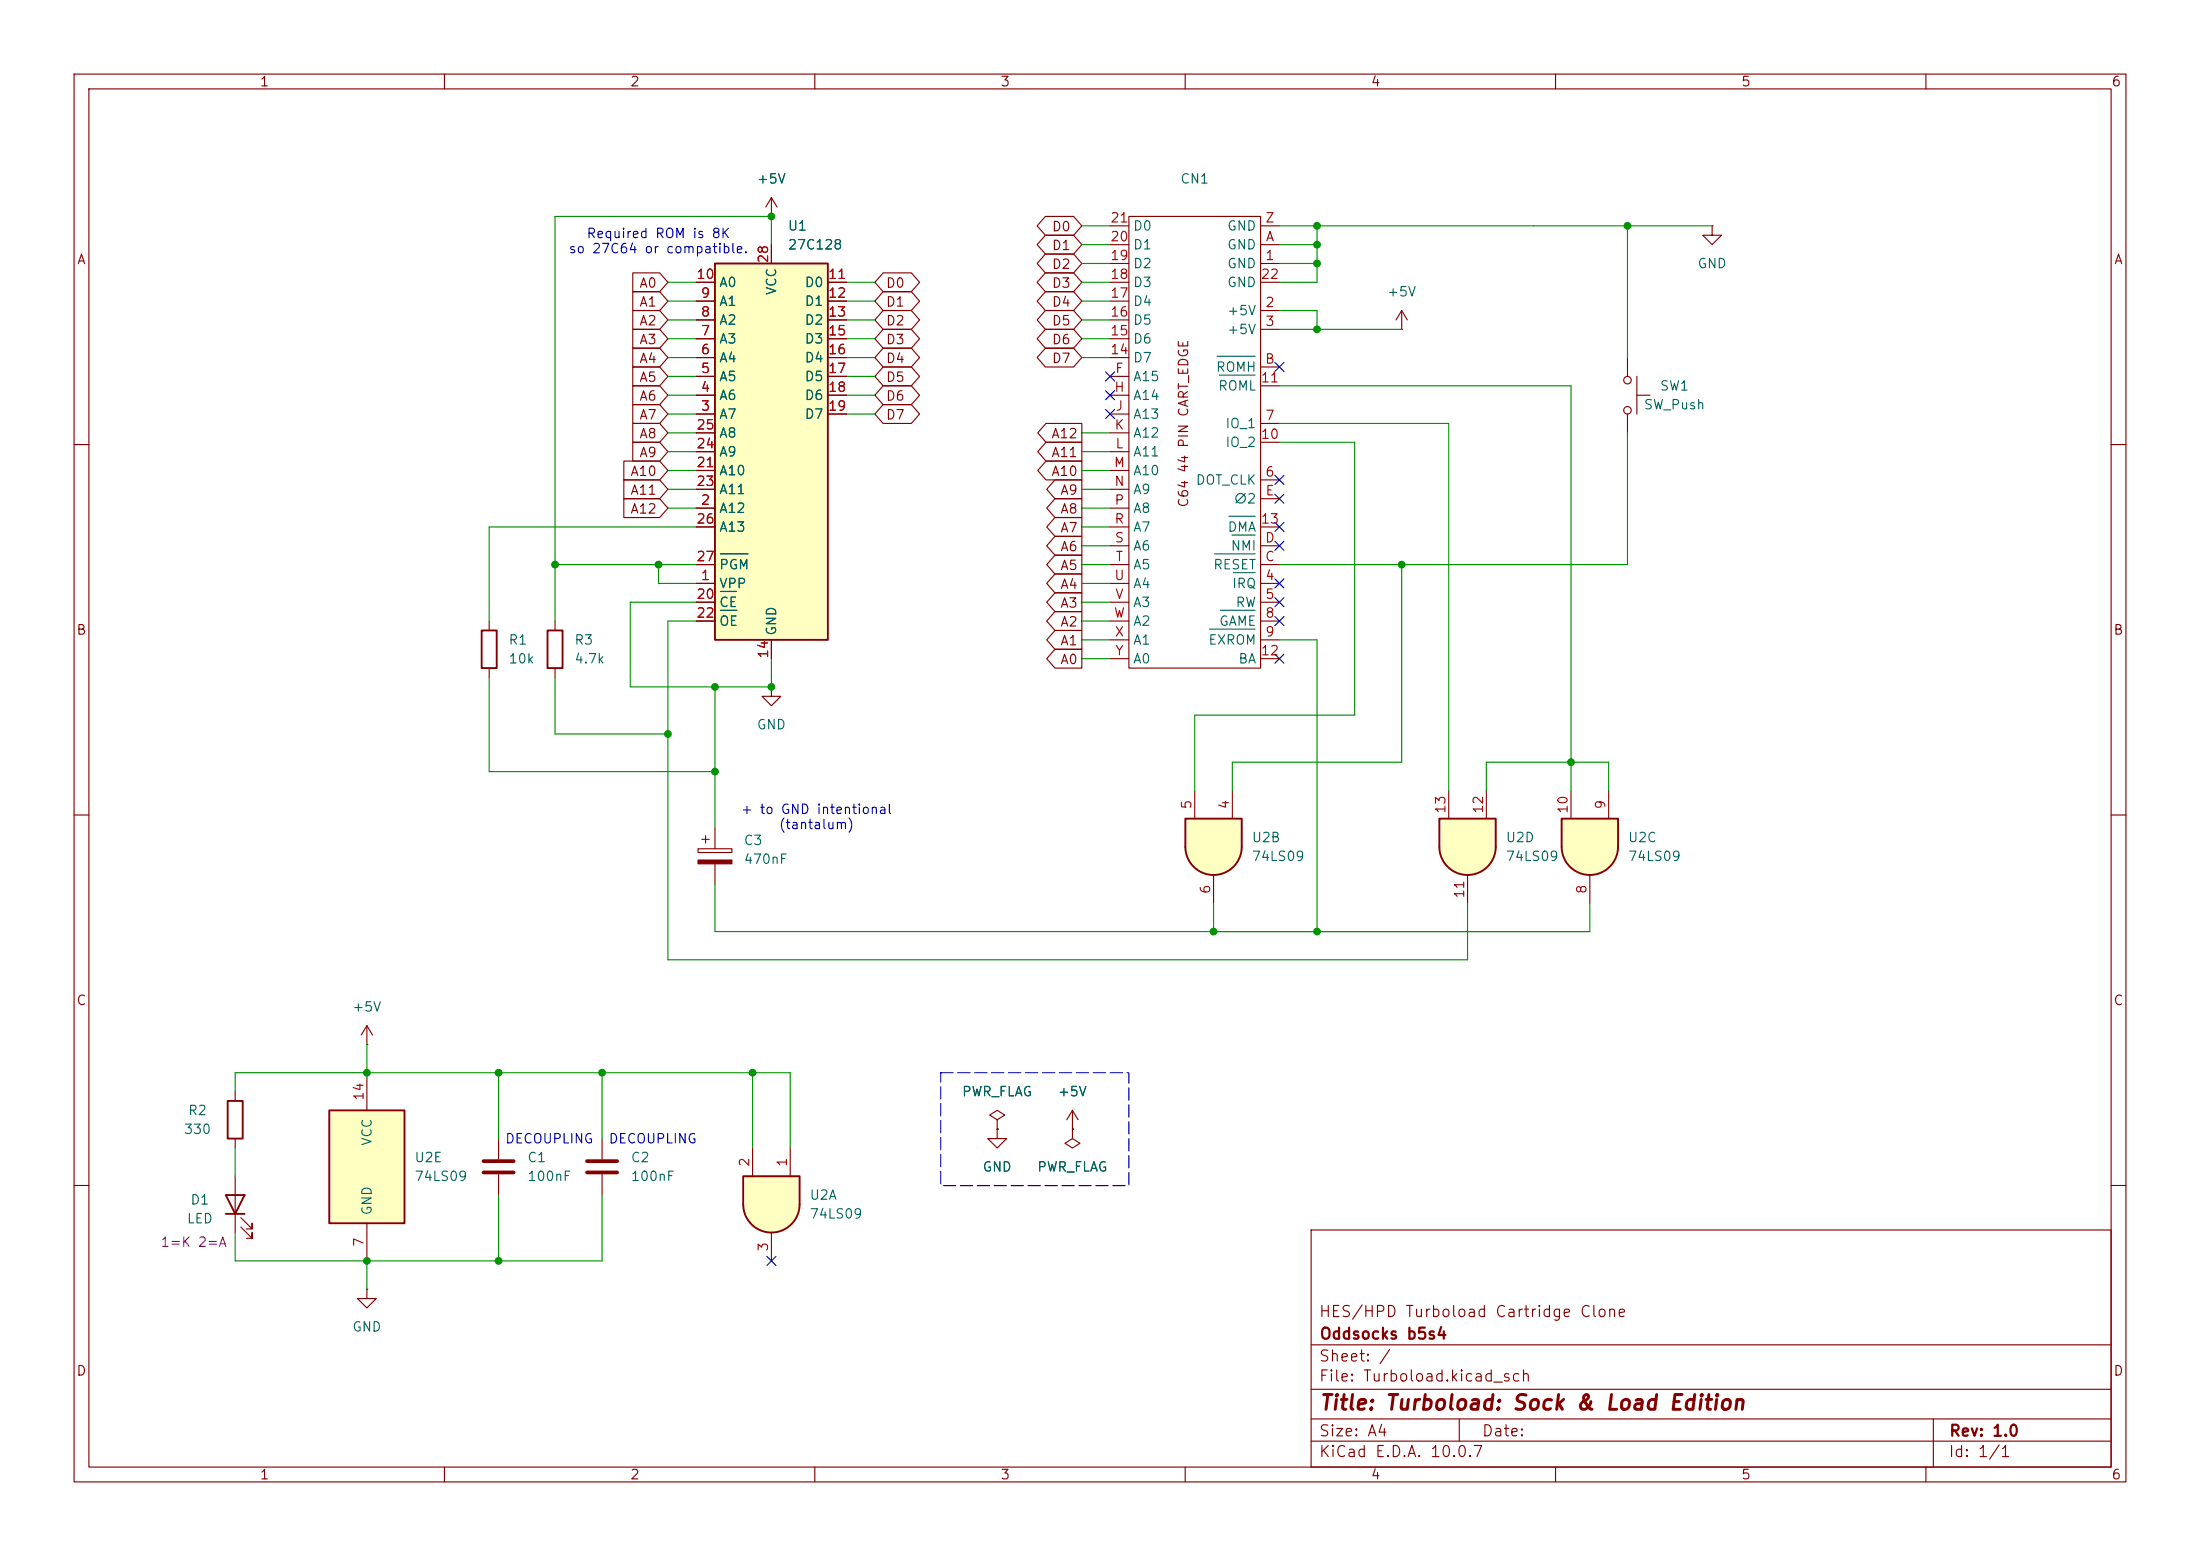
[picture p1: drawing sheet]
<svg xmlns="http://www.w3.org/2000/svg" width="297mm" height="210mm" viewBox="0 0 297 210" stroke-linecap="round" stroke-linejoin="round" font-family="sans-serif">
<g fill="none" stroke="#840000" stroke-width=".15">
<path d="M10 10h277v190h-277zM12 12h273v186h-273zM60 10v2M110 10v2M160 10v2M210 10v2M260 10v2M10 60h2M285 60h2M10 110h2M285 110h2M10 160h2"/>
<path d="M177 166h108v32h-108zM285 160h2M60 198v2M110 198v2M160 198v2M177 194.5h108M177 191.5h108M177 187.5h108M177 181.5h108M197 191.5v3M210 198v2M260 198v2"/>
<path d="M261 191.5v6.5"/>
</g>
<path d="M160 114.3h7.6a3.8 3.8 0 0 1-3.8 3.8 3.8 3.8 0 0 1-3.8-3.8z" fill="#ffffc2" stroke="#ffffc2" stroke-width=".14"/>
<path d="M160 110.5h7.6v3.8h-7.6z" fill="#ffffc2"/>
<path d="M65 85.1h2.1v5.1h-2.1zM73.9 85.1h2v5.1h-2zM160 110.5h7.6v3.8a3.8 3.8 0 0 1-3.8 3.8 3.8 3.8 0 0 1-3.8-3.8z" fill="none" stroke="#840000" stroke-width=".25"/>
<g fill="none" stroke="#840000" stroke-width=".15">
<path d="M231.1 30.5v1.3h1.3l-1.3 1.2-1.2-1.2h1.2M231.1 30.5h.1M189.2 44.5h.1M189.2 41.9l-.7 1.3M189.2 41.9l.8 1.3M189.2 41.9v2.6M219.7 48.3v2.5M219.7 55.9v2.5M221 53.3h1.8M221 50.8v5.1M66 83.8v1.3M66 90.2v1.2"/>
<path d="M74.9 83.8v1.3M74.9 90.2v1.2M161.3 106.7v3.8M163.8 118.1v3.8M166.4 106.7v3.8"/>
<circle cx="219.7" cy="51.3" r=".51"/>
<circle cx="219.7" cy="55.4" r=".51"/>
</g>
<path d="M96.5 35.6h15.3v50.8h-15.3z" fill="#ffffc2"/>
<path d="M96.5 35.6h15.3v50.8h-15.3z" fill="none" stroke="#840000" stroke-width=".25"/>
<g fill="none" stroke="#840000" stroke-width=".15">
<path d="M94 38.1h2.5M104.1 33v2.6M111.8 38.1h2.5M94 55.9h2.5M94 53.3h2.5M94 50.8h2.5M94 48.3h2.5M94 45.7h2.5M94 43.2h2.5M94 40.6h2.5M94 58.4h2.5M111.8 55.9h2.5"/>
<path d="M111.8 53.3h2.5M111.8 50.8h2.5M111.8 48.3h2.5M111.8 45.7h2.5M111.8 43.2h2.5M111.8 40.6h2.5M94 78.7h2.5M94 68.6h2.5M94 63.5h2.5M94 66h2.5M94 61h2.5M94 71.1h2.5"/>
<path d="M94 76.2h2.5M94 81.3h2.5M94 83.8h2.5M104.1 92.7v1.3h1.3l-1.3 1.3-1.2-1.3h1.2M104.1 92.7h.1M104.1 86.4v2.5"/>
</g>
<path d="M97.3 79.8h2.1M97.3 74.8h3.7M97.3 82.4h2.2" fill="none" stroke="#006464" stroke-width=".15"/>
<path d="M210.8 114.3h7.6a3.8 3.8 0 0 1-3.8 3.8 3.8 3.8 0 0 1-3.8-3.8z" fill="#ffffc2" stroke="#ffffc2" stroke-width=".14"/>
<path d="M210.8 110.5h7.6v3.8h-7.6z" fill="#ffffc2"/>
<path d="M210.8 110.5h7.6v3.8a3.8 3.8 0 0 1-3.8 3.8 3.8 3.8 0 0 1-3.8-3.8z" fill="none" stroke="#840000" stroke-width=".25"/>
<path d="M212.1 106.7v3.8M214.6 118.1v3.8M217.2 106.7v3.8" fill="none" stroke="#840000" stroke-width=".15"/>
<path d="M194.3 114.3h7.6a3.8 3.8 0 0 1-3.8 3.8 3.8 3.8 0 0 1-3.8-3.8z" fill="#ffffc2" stroke="#ffffc2" stroke-width=".14"/>
<path d="M194.3 110.5h7.6v3.8h-7.6z" fill="#ffffc2"/>
<path d="M194.3 110.5h7.6v3.8a3.8 3.8 0 0 1-3.8 3.8 3.8 3.8 0 0 1-3.8-3.8zM30.7 148.6h2.1v5.1h-2.1zM30.5 161.3h2.5l-1.3 2.5zM30.5 163.8h2.5" fill="none" stroke="#840000" stroke-width=".25"/>
<g fill="none" stroke="#840000" stroke-width=".15">
<path d="M104.1 29.2h.1M104.1 26.7l-.7 1.2M104.1 26.7l.8 1.2M104.1 26.7v2.5M149.9 35.6h2.5M149.9 38.1h2.5M149.9 33h2.5M149.9 30.5h2.5M152.4 29.2h17.8v61h-17.8zM170.2 35.6h2.5M170.2 38.1h2.5M170.2 33h2.5"/>
<path d="M170.2 30.5h2.5M149.9 48.3h2.5M149.9 45.7h2.5M149.9 43.2h2.5M149.9 40.6h2.5M149.9 50.8h2.5M149.9 53.3h2.5M149.9 55.9h2.5M149.9 58.4h2.5M170.2 41.9h2.5M170.2 44.5h2.5M170.2 57.2h2.5"/>
<path d="M170.2 59.7h2.5M170.2 52.1h2.5M170.2 49.5h2.5M149.9 78.7h2.5M149.9 71.1h2.5M149.9 76.2h2.5M149.9 73.7h2.5M149.9 61h2.5M149.9 63.5h2.5M149.9 66h2.5M149.9 68.6h2.5M170.2 78.7h2.5"/>
<path d="M170.2 64.8h2.5M170.2 71.1h2.5M170.2 76.2h2.5M170.2 73.7h2.5M170.2 67.3h2.5M149.9 81.3h2.5M149.9 83.8h2.5M149.9 86.4h2.5M149.9 88.9h2.5M170.2 81.3h2.5M170.2 83.8h2.5M170.2 86.4h2.5"/>
<path d="M170.2 88.9h2.5M195.6 106.7v3.8M198.1 118.1v3.8M200.7 106.7v3.8M31.7 147.3v1.3M31.7 153.7v1.2M31.7 158.8v7.6M67.3 153.7v2.8M67.3 158.5v2.8M81.3 153.7v2.8M81.3 158.5v2.8M32.5 165.6l1.5 1.5v-.7v.7h-.7"/>
<path d="M32.5 164.3l1.5 1.6v-.8v.8h-.7M49.5 174v1.3h1.3l-1.3 1.2-1.2-1.2h1.2M49.5 174h.1"/>
</g>
<path d="M164.3 48.1h5.1M164.6 50.6h4.8M164 74.8h5.4M165.9 69.7h3.5M166.3 72.2h3.1M166.5 77.3h2.9M163.3 84.9h6.1M164.7 82.4h4.7" fill="none" stroke="#006464" stroke-width=".15"/>
<path d="M65.3 158.2h4M65.3 156.7h4M79.2 158.2h4.1M79.2 156.7h4.1" fill="none" stroke="#840000" stroke-width=".51"/>
<path d="M44.4 149.9h10.2v15.2h-10.2z" fill="#ffffc2"/>
<path d="M44.4 149.9h10.2v15.2h-10.2z" fill="none" stroke="#840000" stroke-width=".25"/>
<g fill="none" stroke="#840000" stroke-width=".15">
<path d="M94.2 114.6h4.6v.5h-4.6zM94.7 113.3h1.1M95.2 112.8v1M96.5 111.8v2.8M96.5 116.6v2.8M49.5 144.8v5.1M134.6 152.4v1.3h1.3l-1.3 1.2-1.3-1.2h1.3M134.6 152.4h.1M144.8 152.4h.1M144.8 152.4v1.3l1 .6-1 .6-1-.6 1-.6M144.8 149.9l-.8 1.2M144.8 149.9l.7 1.2"/>
<path d="M144.8 149.9v2.5M49.5 165.1v5.1"/>
</g>
<path d="M94.2 116.1h4.6v.5h-4.6z" fill="#840000" stroke="#840000" stroke-width=".15"/>
<path d="M100.3 162.6h7.6a3.8 3.8 0 0 1-3.8 3.8 3.8 3.8 0 0 1-3.8-3.8z" fill="#ffffc2" stroke="#ffffc2" stroke-width=".14"/>
<path d="M100.3 158.8h7.6v3.8h-7.6z" fill="#ffffc2"/>
<path d="M100.3 158.8h7.6v3.8a3.8 3.8 0 0 1-3.8 3.8 3.8 3.8 0 0 1-3.8-3.8z" fill="none" stroke="#840000" stroke-width=".25"/>
<g fill="none" stroke="#840000" stroke-width=".15">
<path d="M85.4 39.4h3.7l1.1 1.2-1.1 1.3h-3.7zM85.4 36.8h3.7l1.1 1.3-1.1 1.3h-3.7zM94 38.1h2.5M104.1 29.2h.1M104.1 33v2.6M111.8 38.1h2.5M119.2 36.8h3.8l1.1 1.3-1.1 1.3h-3.8l-1.1-1.3zM119.2 39.4h3.8l1.1 1.2-1.1 1.3h-3.8l-1.1-1.3zM141.1 29.2h3.8l1.1 1.3-1.1 1.3h-3.8l-1.1-1.3zM141.1 34.3h3.8l1.1 1.3-1.1 1.2h-3.8l-1.1-1.2zM141.1 36.8h3.8l1.1 1.3-1.1 1.3h-3.8l-1.1-1.3zM141.1 39.4h3.8l1.1 1.2-1.1 1.3h-3.8l-1.1-1.3z"/>
<path d="M141.1 31.7h3.8l1.1 1.3-1.1 1.3h-3.8l-1.1-1.3zM85.4 57.1h3.7l1.1 1.3-1.1 1.3h-3.7zM85.4 59.7h3.7l1.1 1.3-1.1 1.2h-3.7zM85.4 44.4h3.7l1.1 1.3-1.1 1.3h-3.7zM85.4 54.6h3.7l1.1 1.3-1.1 1.3h-3.7zM85.4 49.5h3.7l1.1 1.3-1.1 1.3h-3.7zM85.4 47h3.7l1.1 1.3-1.1 1.2h-3.7zM85.4 52.1h3.7l1.1 1.2-1.1 1.3h-3.7zM85.4 41.9h3.7l1.1 1.3-1.1 1.3h-3.7zM94 55.9h2.5M94 53.3h2.5M94 50.8h2.5"/>
<path d="M94 48.3h2.5M94 45.7h2.5M94 43.2h2.5M94 40.6h2.5M94 58.4h2.5M111.8 55.9h2.5M111.8 53.3h2.5M111.8 50.8h2.5M111.8 48.3h2.5M111.8 45.7h2.5M111.8 43.2h2.5M111.8 40.6h2.5"/>
<path d="M119.2 54.6h3.8l1.1 1.3-1.1 1.3h-3.8l-1.1-1.3zM119.2 44.4h3.8l1.1 1.3-1.1 1.3h-3.8l-1.1-1.3zM119.2 52.1h3.8l1.1 1.2-1.1 1.3h-3.8l-1.1-1.3zM119.2 41.9h3.8l1.1 1.3-1.1 1.3h-3.8l-1.1-1.3zM119.2 49.5h3.8l1.1 1.3-1.1 1.3h-3.8l-1.1-1.3zM119.2 47h3.8l1.1 1.3-1.1 1.2h-3.8l-1.1-1.2zM141.1 41.9h3.8l1.1 1.3-1.1 1.3h-3.8l-1.1-1.3zM141.1 47h3.8l1.1 1.3-1.1 1.2h-3.8l-1.1-1.2zM141.1 44.4h3.8l1.1 1.3-1.1 1.3h-3.8l-1.1-1.3zM141.2 57.1h4.8v2.6h-4.8l-1.1-1.3zM141.2 59.7h4.8v2.5h-4.8l-1.1-1.2zM84.2 64.8h4.9l1.1 1.2-1.1 1.3h-4.9z"/>
<path d="M84.2 62.2h4.9l1.1 1.3-1.1 1.3h-4.9zM84.2 67.3h4.9l1.1 1.3-1.1 1.3h-4.9zM94 78.7h2.5M94 68.6h2.5M94 63.5h2.5M94 66h2.5M94 61h2.5M94 71.1h2.5M94 76.2h2.5M141.2 62.2h4.8v2.6h-4.8l-1.1-1.3zM142.4 64.8h3.6v2.5h-3.6l-1.1-1.3zM142.4 67.3h3.6v2.6h-3.6l-1.1-1.3z"/>
<path d="M142.4 69.8h3.6v2.6h-3.6l-1.1-1.3zM142.4 74.9h3.6v2.6h-3.6l-1.1-1.3zM142.4 72.4h3.6v2.5h-3.6l-1.1-1.2zM142.4 77.5h3.6v2.5h-3.6l-1.1-1.3zM94 81.3h2.5M94 83.8h2.5M104.1 86.4v2.5M142.4 82.5h3.6v2.6h-3.6l-1.1-1.3zM142.4 87.6h3.6v2.6h-3.6l-1.1-1.3zM142.4 85.1h3.6v2.5h-3.6l-1.1-1.2zM142.4 80h3.6v2.6h-3.6l-1.1-1.3zM49.5 138.4l-.7 1.3"/>
<path d="M49.5 138.4l.8 1.3M49.5 138.4v2.6M49.5 141h.1M101.6 154.9v3.9M106.7 154.9v3.9M134.6 151.1l1-.6-1-.6-1 .6 1 .6v1.3M134.6 152.4h.1M144.8 152.4h.1M104.1 166.4v3.8"/>
</g>
<g fill="none" stroke="#009600" stroke-width=".15">
<path d="M90.2 38.1h3.8M104.1 29.2v3.8M114.3 38.1h3.8M146 38.1h3.9M146 35.6h3.9M146 33h3.9M146 30.5h3.9M177.8 30.5v7.6M207 30.5h24.1M90.2 53.3h3.8M90.2 40.6h3.8M90.2 50.8h3.8"/>
<path d="M90.2 45.7h3.8M90.2 58.4h3.8M90.2 55.9h3.8M90.2 43.2h3.8M90.2 48.3h3.8M114.3 53.3h3.8M114.3 40.6h3.8M114.3 50.8h3.8M114.3 45.7h3.8M114.3 55.9h3.8M114.3 43.2h3.8M114.3 48.3h3.8"/>
<path d="M146 40.6h3.9M146 45.7h3.9M146 58.4h3.9M146 43.2h3.9M146 48.3h3.9M172.7 57.2h22.9v49.5M74.9 76.2v7.6M88.9 76.2v2.5h5.1M90.2 61h3.8M90.2 63.5h3.8M90.2 68.6h3.8M90.2 66h3.8"/>
<path d="M94 71.1h-28v12.7M146 78.7h3.9M146 76.2h3.9M146 61h3.9M146 63.5h3.9M146 68.6h3.9M146 66h3.9M146 71.1h3.9M146 73.7h3.9M66 91.4v12.7h30.5M90.2 83.8h3.8M94 81.3h-8.9v11.4h19v-3.8"/>
<path d="M96.5 92.7v19.1M146 83.8h3.9M146 81.3h3.9M146 86.4h3.9M146 88.9h3.9M161.3 96.5v10.2M96.5 119.4v6.3h118.1v-3.8M166.4 102.9v3.8M200.7 106.7v-3.8h16.5v3.8M31.7 154.9v3.9M49.5 141v3.8h57.2v10.1M67.3 144.8v8.9"/>
<path d="M81.3 144.8v8.9M101.6 144.8v10.1M31.7 166.4v3.8M67.3 161.3v8.9M81.3 161.3v8.9h-31.8"/>
</g>
<g fill="none" stroke="#008400" stroke-width=".15">
<path d="M104.1 29.2h-29.2v47h19.1M172.7 30.5h34.3M172.7 33h5.1M172.7 35.6h5.1M172.7 38.1h5.1M219.7 30.5v17.8M172.7 52.1h39.4v54.6M172.7 41.9h5.1v2.6M172.7 59.7h10.2v36.8h-21.6M172.7 44.5h16.5M219.7 58.4v17.8h-47M189.2 76.2v26.7h-22.8"/>
<path d="M74.9 91.4v7.7h15.3M90.2 83.8v45.7h107.9v-7.6M172.7 86.4h5.1v39.3M163.8 121.9v3.8h50.8M49.5 144.8h-17.8v2.5M31.7 170.2h17.8v3.8"/>
</g>
<g fill="none" stroke="#000084" stroke-width=".15">
<path d="M149.3 52.7l1.2 1.2M149.3 55.3l1.2 1.2M149.3 50.2l1.2 1.2M150.5 52.7l-1.2 1.2M150.5 55.3l-1.2 1.2M150.5 50.2l-1.2 1.2M172.1 48.9l1.2 1.2M173.3 48.9l-1.2 1.2M172.1 78.1l1.2 1.2M172.1 70.5l1.2 1.2M172.1 64.2l1.2 1.2M172.1 66.7l1.2 1.2"/>
<path d="M172.1 73.1l1.2 1.2M173.3 78.1l-1.2 1.2M173.3 70.5l-1.2 1.2M173.3 64.2l-1.2 1.2M173.3 66.7l-1.2 1.2M173.3 73.1l-1.2 1.2M172.1 80.7l1.2 1.2M172.1 83.2l1.2 1.2M172.1 88.3l1.2 1.2M173.3 80.7l-1.2 1.2M173.3 83.2l-1.2 1.2M173.3 88.3l-1.2 1.2"/>
<path d="M103.5 169.6l1.2 1.2M104.7 169.6l-1.2 1.2"/>
</g>
<path d="M127 144.8h25.4v15.2h-25.4z" fill="none" stroke="#0000c2" stroke-width=".15" stroke-dasharray="1.7 .6"/>
<path d="M97.3 79.8h2.1M97.3 74.8h3.7M97.3 82.4h2.2" fill="none" stroke="#006464" stroke-width=".15"/>
<g fill="#009600" stroke="#009600" stroke-width=".14">
<circle cx="67.3" cy="170.2" r=".46"/>
<circle cx="49.5" cy="170.2" r=".46"/>
<circle cx="90.2" cy="99.1" r=".46"/>
<circle cx="96.5" cy="104.1" r=".46"/>
<circle cx="49.5" cy="144.8" r=".46"/>
<circle cx="67.3" cy="144.8" r=".46"/>
<circle cx="177.8" cy="44.5" r=".46"/>
<circle cx="177.8" cy="33" r=".46"/>
<circle cx="177.8" cy="30.5" r=".46"/>
<circle cx="177.8" cy="35.6" r=".46"/>
<circle cx="219.7" cy="30.5" r=".46"/>
<circle cx="189.2" cy="76.2" r=".46"/>
<circle cx="177.8" cy="125.7" r=".46"/>
<circle cx="163.8" cy="125.7" r=".46"/>
<circle cx="212.1" cy="102.9" r=".46"/>
<circle cx="74.9" cy="76.2" r=".46"/>
<circle cx="104.1" cy="29.2" r=".46"/>
<circle cx="104.1" cy="92.7" r=".46"/>
<circle cx="96.5" cy="92.7" r=".46"/>
<circle cx="101.6" cy="144.8" r=".46"/>
<circle cx="81.3" cy="144.8" r=".46"/>
</g>
<circle cx="88.9" cy="76.2" r=".46" fill="#008400" stroke="#008400" stroke-width=".14"/>
<text font-size="2" fill="#840000" x="178" y="190.8">Title: Turboload: Sock &amp; Load Edition</text>
<g font-size="1.5" fill="#840000">
<text x="178" y="178.1">HES/HPD Turboload Cartridge Clone</text>
<text x="178" y="184.1">Sheet: /</text>
<text x="178" y="181.1">Oddsocks b5s4</text>
<text x="178" y="186.8">File: Turboload.kicad_sch</text>
<text x="178" y="197">KiCad E.D.A. 10.0.7</text>
<text x="178" y="194.2">Size: A4</text>
<text x="200" y="194.2">Date:</text>
<text x="263" y="197">Id: 1/1</text>
<text x="263" y="194.2">Rev: 1.0</text>
</g>
<g font-size="1.3" fill="#840000">
<text x="35" y="12">1</text>
<text x="85" y="12">2</text>
<text x="135" y="12">3</text>
<text x="185" y="12">4</text>
<text x="235" y="12">5</text>
<text x="285" y="12">6</text>
<text x="10.3" y="36">A</text>
<text x="141.9" y="31.5">D0</text>
<text x="141.9" y="34.1">D1</text>
<text x="285.3" y="36">A</text>
<text x="86.2" y="41.7">A1</text>
<text x="86.2" y="39.2">A0</text>
<text x="119.5" y="39.2">D0</text>
<text x="119.5" y="41.7">D1</text>
<text x="141.9" y="36.6">D2</text>
<text x="141.9" y="39.2">D3</text>
<text x="141.9" y="41.7">D4</text>
<text x="86.2" y="46.8">A3</text>
<text x="86.2" y="44.2">A2</text>
<text x="119.5" y="46.8">D3</text>
<text x="119.5" y="44.2">D2</text>
<text x="141.9" y="44.2">D5</text>
<text x="141.9" y="46.8">D6</text>
<text x="86.2" y="51.9">A5</text>
<text x="86.2" y="49.3">A4</text>
<text x="119.5" y="51.9">D5</text>
<text x="119.5" y="49.3">D4</text>
<text x="141.9" y="49.3">D7</text>
<text x="86.2" y="59.5">A8</text>
<text x="86.2" y="56.9">A7</text>
<text x="86.2" y="54.4">A6</text>
<text x="119.5" y="56.9">D7</text>
<text x="119.5" y="54.4">D6</text>
<text x="141.8" y="59.5">A12</text>
<text x="85" y="64.6">A10</text>
<text x="86.2" y="62">A9</text>
<text x="141.8" y="64.6">A10</text>
<text x="141.8" y="62">A11</text>
<text x="85" y="67.1">A11</text>
<text x="85" y="69.6">A12</text>
<text x="143" y="67.1">A9</text>
<text x="143" y="69.6">A8</text>
<text x="160.7" y="68.6" transform="rotate(-90 160.7 68.6)">C64 44 PIN CART_EDGE</text>
<text x="143" y="72.2">A7</text>
<text x="143" y="77.3">A5</text>
<text x="143" y="74.7">A6</text>
<text x="143" y="82.3">A3</text>
<text x="143" y="79.8">A4</text>
<text x="10.2" y="86">B</text>
<text x="143" y="84.9">A2</text>
<text x="143" y="90">A0</text>
<text x="143" y="87.4">A1</text>
<text x="285.2" y="86">B</text>
<text x="10.2" y="136">C</text>
<text x="285.2" y="136">C</text>
<text x="10.2" y="186">D</text>
<text x="285.2" y="186">D</text>
<text x="35" y="200">1</text>
<text x="85" y="200">2</text>
<text x="135" y="200">3</text>
<text x="185" y="200">4</text>
<text x="235" y="200">5</text>
<text x="285" y="200">6</text>
</g>
<g font-size="1.3" fill="#006464">
<text x="102.1" y="25.1">+5V</text>
<text x="159.3" y="25.1">CN1</text>
<text x="106.3" y="31.4">U1</text>
<text x="106.3" y="34">27C128</text>
<text x="152.9" y="34">D1</text>
<text x="152.9" y="31.4">D0</text>
<text x="165.6" y="34">GND</text>
<text x="165.6" y="31.4">GND</text>
<text x="97" y="41.6">A1</text>
<text x="97" y="39.1">A0</text>
<text x="105.1" y="39.9" transform="rotate(-90 105.1 39.9)">VCC</text>
<text x="108.5" y="39.1">D0</text>
<text x="108.5" y="41.6">D1</text>
<text x="152.9" y="41.6">D4</text>
<text x="152.9" y="39.1">D3</text>
<text x="152.9" y="36.5">D2</text>
<text x="165.6" y="36.5">GND</text>
<text x="165.6" y="39.1">GND</text>
<text x="187.2" y="40.3">+5V</text>
<text x="229.1" y="36.5">GND</text>
<text x="97" y="46.7">A3</text>
<text x="97" y="44.1">A2</text>
<text x="108.5" y="44.1">D2</text>
<text x="108.5" y="46.7">D3</text>
<text x="152.9" y="46.7">D6</text>
<text x="152.9" y="44.1">D5</text>
<text x="165.6" y="42.9">+5V</text>
<text x="165.6" y="45.4">+5V</text>
<text x="97" y="51.8">A5</text>
<text x="97" y="49.2">A4</text>
<text x="108.5" y="49.2">D4</text>
<text x="108.5" y="51.8">D5</text>
<text x="152.9" y="49.2">D7</text>
<text x="152.9" y="51.8">A15</text>
<text x="164.1" y="50.5">ROMH</text>
<text x="164.4" y="53">ROML</text>
<text x="224" y="53">SW1</text>
<text x="97" y="56.8">A7</text>
<text x="97" y="54.3">A6</text>
<text x="97" y="59.4">A8</text>
<text x="108.5" y="54.3">D6</text>
<text x="108.5" y="56.8">D7</text>
<text x="152.9" y="54.3">A14</text>
<text x="152.9" y="56.8">A13</text>
<text x="152.9" y="59.4">A12</text>
<text x="165.3" y="58.1">IO_1</text>
<text x="221.8" y="55.6">SW_Push</text>
<text x="97" y="64.5">A10</text>
<text x="97" y="61.9">A9</text>
<text x="152.9" y="61.9">A11</text>
<text x="152.9" y="64.5">A10</text>
<text x="161.3" y="65.7">DOT_CLK</text>
<text x="165.3" y="60.7">IO_2</text>
<text x="97" y="69.5">A12</text>
<text x="97" y="67">A11</text>
<text x="152.9" y="67">A9</text>
<text x="152.9" y="69.5">A8</text>
<text x="166.5" y="68.3">∅2</text>
<text x="97" y="72.1">A13</text>
<text x="97" y="77.2">PGM</text>
<text x="152.9" y="72.1">A7</text>
<text x="152.9" y="74.6">A6</text>
<text x="152.9" y="77.2">A5</text>
<text x="163.7" y="77.2">RESET</text>
<text x="165.6" y="72.1">DMA</text>
<text x="166.1" y="74.6">NMI</text>
<text x="97" y="79.7">VPP</text>
<text x="97" y="82.2">CE</text>
<text x="152.9" y="79.7">A4</text>
<text x="152.9" y="82.2">A3</text>
<text x="166.2" y="79.7">IRQ</text>
<text x="166.7" y="82.2">RW</text>
<text x="68.6" y="87.3">R1</text>
<text x="68.6" y="89.9">10k</text>
<text x="77.5" y="87.3">R3</text>
<text x="77.5" y="89.9">4.7k</text>
<text x="97" y="84.8">OE</text>
<text x="105.1" y="85.9" transform="rotate(-90 105.1 85.9)">GND</text>
<text x="152.9" y="84.8">A2</text>
<text x="152.9" y="87.3">A1</text>
<text x="152.9" y="89.9">A0</text>
<text x="163" y="87.3">EXROM</text>
<text x="164.5" y="84.8">GAME</text>
<text x="167.1" y="89.9">BA</text>
<text x="102.1" y="98.8">GND</text>
<text x="168.9" y="114">U2B</text>
<text x="203.2" y="114">U2D</text>
<text x="219.7" y="114">U2C</text>
<text x="100.3" y="114.4">C3</text>
<text x="100.3" y="116.9">470nF</text>
<text x="168.9" y="116.5">74LS09</text>
<text x="203.2" y="116.5">74LS09</text>
<text x="219.7" y="116.5">74LS09</text>
<text x="47.5" y="136.9">+5V</text>
<text x="129.8" y="148.3">PWR_FLAG</text>
<text x="142.7" y="148.3">+5V</text>
<text x="24.7" y="153.4">330</text>
<text x="25.3" y="150.8">R2</text>
<text x="50.5" y="154.7" transform="rotate(-90 50.5 154.7)">VCC</text>
<text x="55.9" y="157.2">U2E</text>
<text x="55.9" y="159.7">74LS09</text>
<text x="71.1" y="157.2">C1</text>
<text x="71.1" y="159.7">100nF</text>
<text x="85.1" y="157.2">C2</text>
<text x="85.1" y="159.7">100nF</text>
<text x="132.6" y="158.4">GND</text>
<text x="139.9" y="158.4">PWR_FLAG</text>
<text x="25.1" y="165.4">LED</text>
<text x="25.6" y="162.9">D1</text>
<text x="50.5" y="164.1" transform="rotate(-90 50.5 164.1)">GND</text>
<text x="109.2" y="162.2">U2A</text>
<text x="109.2" y="164.8">74LS09</text>
<text x="47.5" y="180">GND</text>
</g>
<g font-size="1.3" fill="#0000c2">
<text x="76.7" y="34.5">so 27C64 or compatible.</text>
<text x="79.1" y="32.5">Required ROM is 8K</text>
<text x="99.9" y="110.2">+ to GND intentional</text>
<text x="105.1" y="112.2">(tantalum)</text>
<text x="68.1" y="154.6">DECOUPLING</text>
<text x="82.1" y="154.6">DECOUPLING</text>
</g>
<g font-size="1.3" fill="#a90000">
<text x="104" y="35.6" transform="rotate(-90 104 35.6)">28</text>
<text x="149.8" y="35.4">19</text>
<text x="149.8" y="32.9">20</text>
<text x="149.8" y="30.3">21</text>
<text x="170.7" y="35.4">1</text>
<text x="170.7" y="30.3">Z</text>
<text x="170.8" y="32.9">A</text>
<text x="93.9" y="38">10</text>
<text x="94.5" y="40.5">9</text>
<text x="111.7" y="38">11</text>
<text x="111.7" y="40.5">12</text>
<text x="149.8" y="40.5">17</text>
<text x="149.8" y="38">18</text>
<text x="170.1" y="38">22</text>
<text x="170.7" y="41.8">2</text>
<text x="94.5" y="45.6">7</text>
<text x="94.5" y="43">8</text>
<text x="111.7" y="43">13</text>
<text x="111.7" y="45.6">15</text>
<text x="149.8" y="45.6">15</text>
<text x="149.8" y="43">16</text>
<text x="170.7" y="44.3">3</text>
<text x="94.5" y="53.2">4</text>
<text x="94.5" y="50.7">5</text>
<text x="94.5" y="48.1">6</text>
<text x="111.7" y="48.1">16</text>
<text x="111.7" y="50.7">17</text>
<text x="111.7" y="53.2">18</text>
<text x="149.8" y="48.1">14</text>
<text x="150.3" y="53.2">H</text>
<text x="150.5" y="50.7">F</text>
<text x="170.1" y="51.9">11</text>
<text x="170.7" y="49.4">B</text>
<text x="93.9" y="58.3">25</text>
<text x="94.5" y="55.7">3</text>
<text x="111.7" y="55.7">19</text>
<text x="150.4" y="58.3">K</text>
<text x="150.5" y="55.7">J</text>
<text x="170.1" y="59.6">10</text>
<text x="170.7" y="57">7</text>
<text x="93.9" y="63.4">21</text>
<text x="93.9" y="65.9">23</text>
<text x="93.9" y="60.8">24</text>
<text x="150.3" y="63.4">M</text>
<text x="150.3" y="65.9">N</text>
<text x="150.5" y="60.8">L</text>
<text x="170.7" y="64.6">6</text>
<text x="93.9" y="71">26</text>
<text x="94.5" y="68.4">2</text>
<text x="150.4" y="68.4">P</text>
<text x="150.4" y="71">R</text>
<text x="170.1" y="71">13</text>
<text x="170.7" y="67.2">E</text>
<text x="93.9" y="76.1">27</text>
<text x="150.4" y="73.5">S</text>
<text x="150.5" y="76.1">T</text>
<text x="170.7" y="76.1">C</text>
<text x="170.7" y="73.5">D</text>
<text x="93.9" y="81.1">20</text>
<text x="93.9" y="83.7">22</text>
<text x="94.5" y="78.6">1</text>
<text x="150.3" y="83.7">W</text>
<text x="150.3" y="78.6">U</text>
<text x="150.5" y="81.1">V</text>
<text x="170.7" y="78.6">4</text>
<text x="170.7" y="81.1">5</text>
<text x="170.7" y="83.7">8</text>
<text x="104" y="89" transform="rotate(-90 104 89)">14</text>
<text x="150.4" y="86.2">X</text>
<text x="150.5" y="88.8">Y</text>
<text x="170.1" y="88.8">12</text>
<text x="170.7" y="86.2">9</text>
<text x="161.2" y="109.3" transform="rotate(-90 161.2 109.3)">5</text>
<text x="166.2" y="109.3" transform="rotate(-90 166.2 109.3)">4</text>
<text x="195.4" y="109.9" transform="rotate(-90 195.4 109.9)">13</text>
<text x="200.5" y="109.9" transform="rotate(-90 200.5 109.9)">12</text>
<text x="212" y="109.9" transform="rotate(-90 212 109.9)">10</text>
<text x="217" y="109.3" transform="rotate(-90 217 109.3)">9</text>
<text x="163.7" y="120.7" transform="rotate(-90 163.7 120.7)">6</text>
<text x="198" y="121.4" transform="rotate(-90 198 121.4)">11</text>
<text x="214.5" y="120.7" transform="rotate(-90 214.5 120.7)">8</text>
<text x="49.4" y="148.7" transform="rotate(-90 49.4 148.7)">14</text>
<text x="101.5" y="157.6" transform="rotate(-90 101.5 157.6)">2</text>
<text x="106.5" y="157.6" transform="rotate(-90 106.5 157.6)">1</text>
<text x="49.4" y="168.4" transform="rotate(-90 49.4 168.4)">7</text>
<text x="104" y="169" transform="rotate(-90 104 169)">3</text>
</g>
<text font-size="1.3" fill="#840084" x="21.6" y="168.6">1=K 2=A</text>
</svg>
